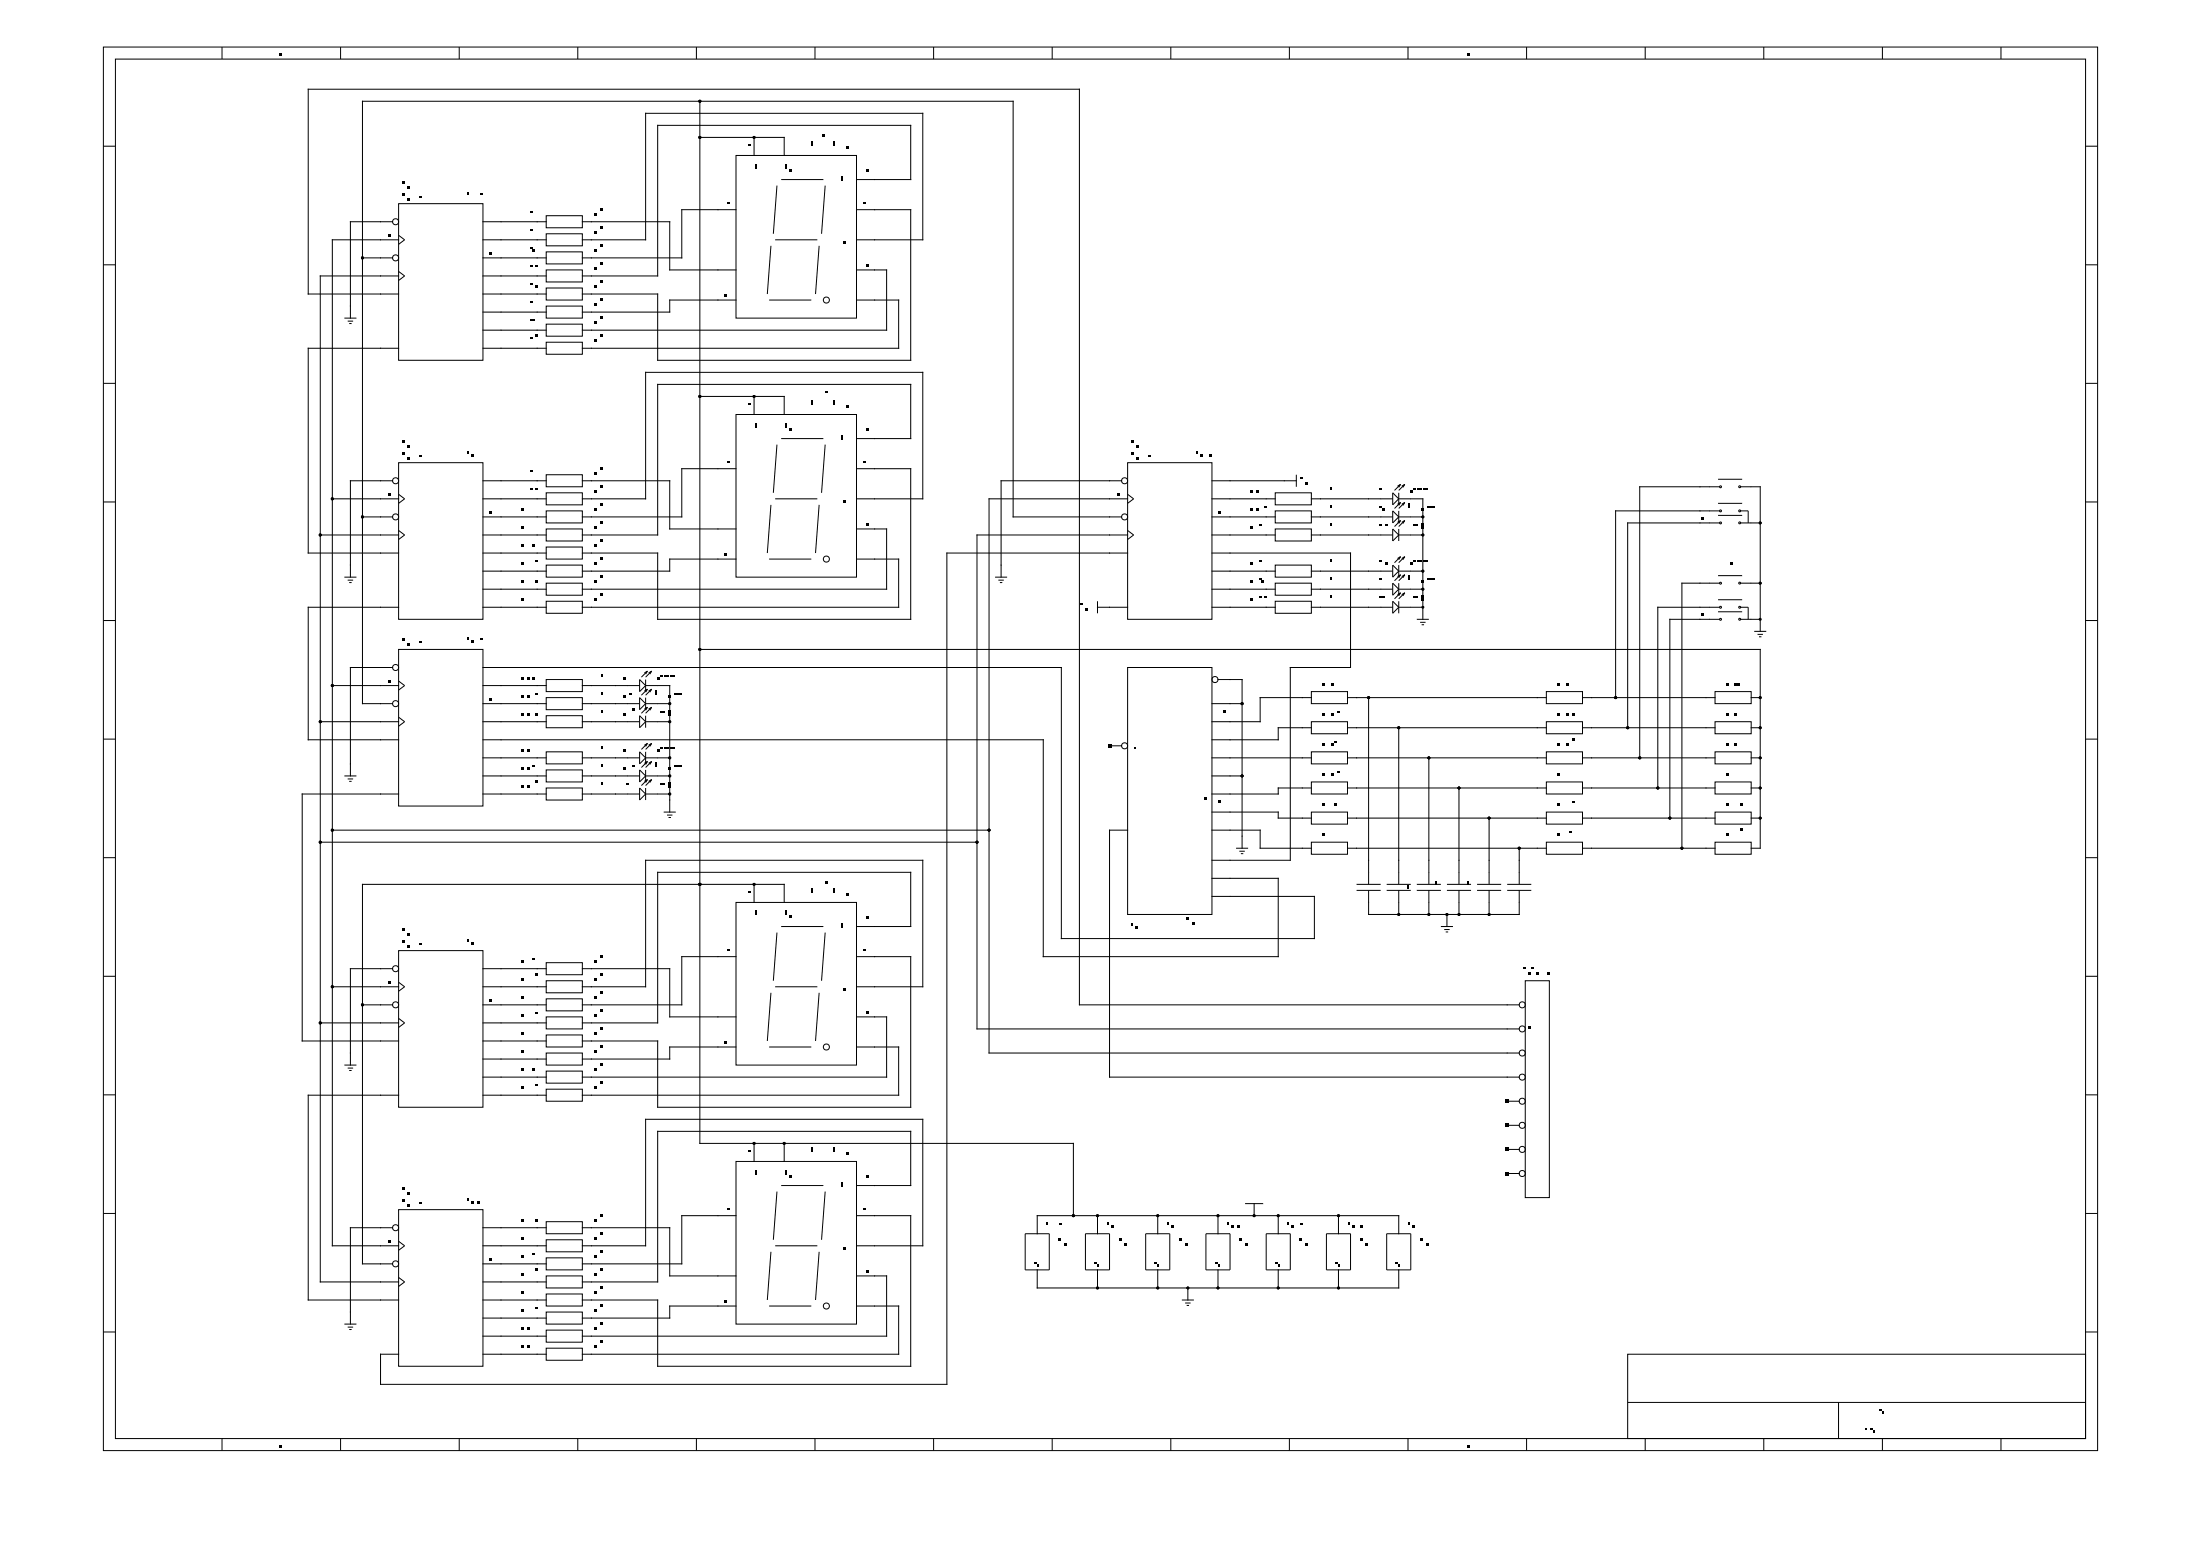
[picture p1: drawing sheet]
<svg xmlns="http://www.w3.org/2000/svg" width="297mm" height="210mm" viewBox="0 0 297 210" stroke-linecap="round" stroke-linejoin="round" font-family="sans-serif">
<g fill="none" stroke="#000" stroke-width=".13">
<path d="M13.9 6.3h269.1v189.5h-269.1zM14 19.7h1.6M15.6 8h265.8v186.2h-265.8zM30 6.3v1.7M46 6.3v1.7M62 6.3v1.7M78 6.3v1.7M94 6.3v1.7M94.4 18.5h11.4v2.5M94.4 13.7v140.6h50.4v9.8M101.8 18.5v2.5M110 6.3v1.7"/>
<path d="M126 6.3v1.7M142 6.3v1.7M158 6.3v1.7M174 6.3v1.7M190 6.3v1.7M206 6.3v1.7M222 6.3v1.7M238 6.3v1.7M254 6.3v1.7M270 6.3v1.7M281.4 19.7h1.6M14 35.7h1.6"/>
<path d="M48.9 34.8h4.1M53 29.9h-5.7v13M53.8 27.5h11.4v21.1h-11.4zM53.8 39.7h-12.2v-27.7h104.1v123.6h59.3M53.8 37.2h-10.6v135.8h10.6M53.8 32.4h-9v135.7h9M53.8 36.6l.8 .6-.8 .7M53.8 31.8l.8 .6-.8 .6M65.2 34.8h8.5M65.2 29.9h8.5M65.2 39.7h8.5M65.2 37.2h8.5"/>
<path d="M65.2 32.4h8.5M73.7 29.1h4.9v1.6h-4.9zM73.7 31.6h4.9v1.6h-4.9zM73.7 34h4.9v1.6h-4.9zM73.7 36.4h4.9v1.7h-4.9zM73.7 38.9h4.9v1.6h-4.9zM78.6 29.9h11.8v6.5h8.9M78.6 32.4h8.5v-17.1h37.4v17.1h-8.9M99.3 28.3h-7.3v6.5h-13.4M99.3 21h16.3v21.9h-16.3zM104 33.2l-.5 6.5M104.6 32.4h5.7"/>
<path d="M104.8 25l-.4 6.6M105.4 24.2h5.7M110.5 33.2l-.5 6.5M111.3 25l-.4 6.6M115.6 28.3h7.3v20.3h-34.2v-8.9h-10.1M115.6 24.2h7.3v-7.3h-34.2v20.3h-10.1M115.6 36.4h4v8.2h-41M281.4 35.7h1.6M14 51.7h1.6M46.5 42.9h1.6M46.9 43.3h.7M47.1 43.7h.3"/>
<path d="M53.8 47h-12.2v27.6h12.2M65.2 42.1h8.5M65.2 44.6h8.5M65.2 47h8.5M73.7 41.3h4.9v1.6h-4.9zM73.7 43.7h4.9v1.7h-4.9zM73.7 46.2h4.9v1.6h-4.9zM94.4 53.5h11.4v2.4M99.3 40.5h-8.9v1.6h-11.8M99.3 55.9h16.3v22h-16.3zM101.8 53.5v2.4M103.8 40.5h5.7"/>
<path d="M105.4 59.2h5.7M115.6 40.5h5.7v6.5h-42.7M115.6 59.2h7.3v-7.3h-34.2v20.3h-10.1M281.4 51.7h1.6M14 67.7h1.6M43.2 72.2h10.6M44.8 67.3h9M46.5 77.9h1.6M46.9 78.3h.7M47.1 78.6h.3M48.9 69.8h4.1M53 64.9h-5.7v13"/>
<path d="M53.8 62.4h11.4v21.2h-11.4zM53.8 71.6l.8 .6-.8 .6M53.8 66.7l.8 .6-.8 .6M65.2 69.8h8.5M65.2 64.9h8.5M65.2 74.6h8.5M65.2 72.2h8.5M65.2 67.3h8.5M65.2 77.1h8.5M65.2 79.5h8.5M73.7 64.1h4.9v1.6h-4.9zM73.7 66.5h4.9v1.6h-4.9z"/>
<path d="M73.7 69h4.9v1.6h-4.9zM73.7 71.4h4.9v1.6h-4.9zM73.7 73.8h4.9v1.7h-4.9zM73.7 76.3h4.9v1.6h-4.9zM73.7 78.7h4.9v1.6h-4.9zM78.6 64.9h11.8v6.5h8.9M78.6 67.3h8.5v-17h37.4v17h-8.9M99.3 63.3h-7.3v6.5h-13.4M99.3 75.5h-8.9v1.6h-11.8M103.8 75.5h5.7M104 68.1l-.5 6.5M104.6 67.3h5.7"/>
<path d="M104.8 60l-.4 6.5M110.5 68.1l-.5 6.5M111.3 60l-.4 6.5M115.6 63.3h7.3v20.3h-34.2v-9h-10.1M115.6 71.4h4v8.1h-41M115.6 75.5h5.7v6.5h-42.7M134.3 77.9h1.6M134.7 78.3h.8M134.9 78.6h.3M151.3 69.8h-14.6v-56.1h-87.8v81.3h4.1M151.3 64.9h-16.2v13M152.2 62.4h11.3v21.2h-11.3z"/>
<path d="M152.2 74.6h-24.4v112.2h-76.5v-4h2.5M152.2 72.2h-20.4v66.7h73.2M152.2 67.3h-18.7v74.8h71.5M152.2 71.6l.8 .6-.8 .6M152.2 66.7l.8 .6-.8 .6M163.5 69.8h8.6M163.5 64.9h11.4M163.5 74.6h18.7v15.5h-8.1v26h-10.6M163.5 72.2h8.6M163.5 67.3h8.6M163.5 77.1h8.6M163.5 79.5h8.6"/>
<path d="M172.1 66.5h4.9v1.6h-4.9zM172.1 69h4.9v1.6h-4.9zM172.1 71.4h4.9v1.6h-4.9zM172.1 76.3h4.9v1.6h-4.9zM172.1 78.7h4.9v1.6h-4.9zM174.9 64.1v1.6M177 69.8h10.9M177 72.2h10.9M177 67.3h10.9M177 77.1h10.9M177 79.5h10.9M187.9 66.5l.8 .8-.8 .8z"/>
<path d="M187.9 69l.8 .8-.8 .8zM187.9 71.4l.8 .8-.8 .8zM187.9 76.3l.8 .8-.8 .8zM187.9 78.7l.8 .8-.8 .8zM188.7 69.8h3.3M188.7 72.2h3.3M188.7 67.3h3.3v16.3M188.7 77.1h3.3M188.7 79.5h3.3M188.7 66.5v1.6M188.7 69v1.6M188.7 71.4v1.6"/>
<path d="M188.7 76.3v1.6M188.7 78.7v1.6M189 65.4l-.8 .8M189 65.4l-.4 .2M189 65.4l-.3 .4M189 67.8l-.8 .8M189 67.8l-.4 .3M189 67.8l-.3 .4M189 70.3l-.8 .8M189 70.3l-.4 .2M189 70.3l-.3 .4M189 75.1l-.8 .8"/>
<path d="M189 75.1l-.4 .3M189 75.1l-.3 .4M189 77.6l-.8 .8M189 77.6l-.4 .2M189 77.6l-.3 .4M189.6 65.4l-.9 .8M189.6 65.4l-.5 .2M189.6 65.4l-.3 .4M189.6 67.8l-.9 .8M189.6 67.8l-.5 .3M189.6 67.8l-.3 .4M189.6 70.3l-.9 .8"/>
<path d="M189.6 70.3l-.5 .2M189.6 70.3l-.3 .4M189.6 75.1l-.9 .8M189.6 75.1l-.5 .3M189.6 75.1l-.3 .4M189.6 77.6l-.9 .8M189.6 77.6l-.5 .2M189.6 77.6l-.3 .4M231.8 77.7h3.3M231.8 69.6h3.3M231.8 67.9h3.3M231.8 64.7h3.3"/>
<path d="M232 78.7h-5v35.8M232 70.6h-12.4v27.6M232 69h-14v25.2M232 65.7h-10.7v36.6M232.1 78.6l.2 .1-.1 .1-.2-.1zM232.1 70.5l.2 .1-.1 .1-.2-.1zM232.1 68.8l.2 .2-.1 .1-.2-.1zM232.1 65.6l.2 .1-.1 .1-.2-.1zM234.7 78.6l.2 .1-.1 .1-.2-.1zM234.7 68.8l.2 .2-.1 .1-.2-.1zM234.7 70.5l.2 .1-.1 .1-.2-.1zM234.7 65.6l.2 .1-.1 .1-.2-.1z"/>
<path d="M234.9 65.7h2.6v19.5M234.9 78.7h2.6M234.9 69h1v1.6M234.9 70.6h2.6M281.4 67.7h1.6M14 99.8h1.6M14 83.7h1.6M43.2 97.4h10.6M44.8 92.5h9M53 90.1h-5.7v14.6M53.8 87.6h11.4v21.2h-11.4zM53.8 82h-12.2v17.8h12.2"/>
<path d="M53.8 96.8l.8 .6-.8 .6M53.8 91.9l.8 .6-.8 .6M65.2 82h8.5M65.2 99.8h75.6v29.3h31.7v-10.6h-9M65.2 90.1h78v36.6h34.2v-5.7h-13.9M65.2 92.5h8.5M65.2 97.4h8.5M65.2 95h8.5M73.7 81.1h4.9v1.7h-4.9zM73.7 96.6h4.9v1.6h-4.9zM73.7 94.2h4.9v1.6h-4.9zM73.7 91.7h4.9v1.6h-4.9z"/>
<path d="M78.6 92.5h7.7M78.6 97.4h7.7M78.6 95h7.7M86.3 96.6l.8 .8-.8 .8zM86.3 91.7l.8 .8-.8 .8zM86.3 94.2l.8 .8-.8 .8zM87.1 92.5h3.3v17.1M87.1 91.7v1.6M87.1 94.2v1.6M87.1 96.6v1.6M87.1 97.4h3.3M87.1 95h3.3"/>
<path d="M87.4 95.5l-.8 .8M87.4 95.5l-.4 .2M87.4 95.5l-.3 .4M87.4 93l-.8 .8M87.4 93l-.4 .3M87.4 93l-.3 .4M87.4 90.6l-.8 .8M87.4 90.6l-.4 .2M87.4 90.6l-.3 .4M87.9 95.5l-.8 .8M87.9 95.5l-.4 .2M87.9 95.5l-.2 .4"/>
<path d="M87.9 93l-.8 .8M87.9 93l-.4 .3M87.9 93l-.2 .4M87.9 90.6l-.8 .8M87.9 90.6l-.4 .2M87.9 90.6l-.2 .4M94.4 87.6h143.1v26.9h-1.2M148.1 82h4.1M148.1 81.1v1.7M152.2 90.1h11.3v33.3h-11.3zM163.5 82h8.6M163.5 95h4.1"/>
<path d="M164.4 91.7h3.2v22.8M172.1 81.1h4.9v1.7h-4.9zM177 97.4h4.8v1.6h-4.8zM177 93.3h4.8v1.7h-4.8zM177 82h10.9M177 98.2h-4.5v1.6h-9M177 94.2h-7v3.2h-6.5M181.8 98.2h26.9M181.8 94.2h26.9M184.7 94.2v25.2M187.9 81.1l.8 .9-.8 .8zM188.7 82h3.3"/>
<path d="M188.7 81.1v1.7M188.7 98.2v21.2M189 80l-.8 .8M189 80l-.4 .2M189 80l-.3 .4M189.6 80l-.9 .8M189.6 80l-.5 .2M189.6 80l-.3 .4M191.2 83.6h1.6M191.6 84h.8M191.8 84.3h.4M208.7 93.3h4.8v1.7h-4.8z"/>
<path d="M208.7 97.4h4.8v1.6h-4.8zM213.5 98.2h17.9M213.5 94.2h17.9M231.4 93.3h4.9v1.7h-4.9zM231.4 97.4h4.9v1.6h-4.9zM231.8 82.6h3.3M231.8 80.9h3.3M232 82h-8.3v24.3M232 83.6h-6.7v26.8M232.1 83.5l.2 .1-.1 .1-.2-.1zM232.1 81.8l.2 .2-.1 .1-.2-.1zM234.7 81.8l.2 .2-.1 .1-.2-.1z"/>
<path d="M234.7 83.5l.2 .1-.1 .1-.2-.1zM234.9 82h1v1.6M234.9 83.6h2.6M236.3 98.2h1.2M236.3 94.2h1.2M236.7 85.2h1.6M237.2 85.6h.7M237.4 85.9h.3M281.4 99.8h1.6M281.4 83.7h1.6M14 115.8h1.6M43.2 113.7h88.6"/>
<path d="M44.8 112h88.7M46.5 104.7h1.6M46.9 105.1h.7M47.1 105.5h.3M53.8 107.2h-13v33.3h13M65.2 107.2h8.5M65.2 104.7h8.5M65.2 102.3h8.5M73.7 106.3h4.9v1.7h-4.9zM73.7 103.9h4.9v1.6h-4.9zM73.7 101.5h4.9v1.6h-4.9zM78.6 107.2h7.7"/>
<path d="M78.6 104.7h7.7M78.6 102.3h7.7M86.3 101.5l.8 .8-.8 .8zM86.3 103.9l.8 .8-.8 .8zM86.3 106.3l.8 .9-.8 .8zM87.1 101.5v1.6M87.1 103.9v1.6M87.1 106.3v1.7M87.1 107.2h3.3M87.1 104.7h3.3M87.1 102.3h3.3M87.4 105.2l-.8 .8"/>
<path d="M87.4 105.2l-.4 .3M87.4 105.2l-.3 .4M87.4 102.8l-.8 .8M87.4 102.8l-.4 .2M87.4 102.8l-.3 .4M87.4 100.3l-.8 .8M87.4 100.3l-.4 .3M87.4 100.3l-.3 .4M87.9 105.2l-.8 .8M87.9 105.2l-.4 .3M87.9 105.2l-.2 .4M87.9 102.8l-.8 .8"/>
<path d="M87.9 102.8l-.4 .2M87.9 102.8l-.2 .4M87.9 100.3l-.8 .8M87.9 100.3l-.4 .3M87.9 100.3l-.2 .4M89.6 109.6h1.6M90 110h.7M90.2 110.3h.3M101.8 119.4v2.4M149.7 100.7h1.6M152.2 112h-2.5v33.4h55.3M163.5 109.6h9v.8h4.5"/>
<path d="M163.5 112h6.5v2.5h7M163.5 104.7h4.1M163.5 102.3h13.5M166.8 114.5h1.6M167.2 114.9h.8M167.4 115.2h.4M177 101.5h4.8v1.6h-4.8zM177 105.5h4.8v1.7h-4.8zM177 109.6h4.8v1.6h-4.8zM177 113.7h4.8v1.6h-4.8zM177 106.3h-4.5v.9h-9M181.8 102.3h26.9"/>
<path d="M181.8 106.3h26.9M181.8 110.4h26.9M181.8 114.5h26.9M183.1 119.4h3.2M187.1 119.4h3.3M191.2 119.4h3.2M192.8 102.3v17.1M195.2 119.4h3.3M196.9 106.3v13.1M199.3 119.4h3.3M200.9 110.4v9M203.4 119.4h3.2"/>
<path d="M205 114.5v4.9M208.7 101.5h4.8v1.6h-4.8zM208.7 105.5h4.8v1.7h-4.8zM208.7 109.6h4.8v1.6h-4.8zM208.7 113.7h4.8v1.6h-4.8zM213.5 102.3h17.9M213.5 106.3h17.9M213.5 110.4h17.9M213.5 114.5h17.9M231.4 101.5h4.9v1.6h-4.9zM231.4 105.5h4.9v1.7h-4.9zM231.4 109.6h4.9v1.6h-4.9z"/>
<path d="M231.4 113.7h4.9v1.6h-4.9zM236.3 102.3h1.2M236.3 106.3h1.2M236.3 110.4h1.2M281.4 115.8h1.6M14 131.8h1.6M43.2 138.1h10.6M44.8 133.2h9M48.9 135.6h4.1M53 130.7h-5.7v13M53.8 128.3h11.4v21.1h-11.4zM53.8 137.4l.8 .7-.8 .6"/>
<path d="M53.8 132.6l.8 .6-.8 .6M65.2 135.6h8.5M65.2 130.7h8.5M65.2 138.1h8.5M65.2 133.2h8.5M73.7 129.9h4.9v1.7h-4.9zM73.7 132.4h4.9v1.6h-4.9zM73.7 134.8h4.9v1.6h-4.9zM73.7 137.2h4.9v1.7h-4.9zM73.7 139.7h4.9v1.6h-4.9zM78.6 130.7h11.8v6.5h8.9M78.6 133.2h8.5v-17.1h37.4v17.1h-8.9"/>
<path d="M99.3 129.1h-7.3v6.5h-13.4M99.3 121.8h16.3v21.9h-16.3zM104 134l-.5 6.5M104.6 133.2h5.7M104.8 125.9l-.4 6.5M105.4 125h5.7M105.8 121.8v-2.4h-56.9v51.2h4.1M110.5 134l-.5 6.5M111.3 125.9l-.4 6.5M115.6 137.2h4v8.2h-41M115.6 125h7.3v-7.3h-34.2v20.4h-10.1M115.6 129.1h7.3v20.3h-34.2v-8.9h-10.1"/>
<path d="M183.1 120.2h3.2M184.7 120.2v3.2h20.3v-3.2M187.1 120.2h3.3M188.7 120.2v3.2M191.2 120.2h3.2M192.8 120.2v3.2M194.4 125h1.7M194.9 125.5h.7M195.1 125.8h.3M195.2 120.2h3.3M195.2 123.4v1.6M196.9 120.2v3.2"/>
<path d="M199.3 120.2h3.3M200.9 120.2v3.2M203.4 120.2h3.2M205.8 132.4h3.3v29.2h-3.3zM281.4 131.8h1.6M14 147.8h1.6M46.5 143.7h1.6M46.9 144.2h.7M47.1 144.5h.3M53.8 147.8h-12.2v27.7h12.2M65.2 140.5h8.5M65.2 142.9h8.5"/>
<path d="M65.2 145.4h8.5M65.2 147.8h8.5M73.7 142.1h4.9v1.6h-4.9zM73.7 144.6h4.9v1.6h-4.9zM73.7 147h4.9v1.6h-4.9zM99.3 141.3h-8.9v1.6h-11.8M99.3 156.8h16.3v21.9h-16.3zM101.8 154.3v2.5M103.8 141.3h5.7M105.8 154.3v2.5M115.6 141.3h5.7v6.5h-42.7M203.4 148.6h1.6"/>
<path d="M203.4 151.9h1.6M203.4 155.1h1.6M203.4 158.4h1.6M281.4 147.8h1.6M14 179.8h1.6M14 163.8h1.6M46.5 178.7h1.6M46.9 179.1h.7M47.1 179.4h.3M53 165.7h-5.7v13M53.8 163.3h11.4v21.1h-11.4zM53.8 172.4l.8 .6-.8 .6"/>
<path d="M53.8 167.5l.8 .6-.8 .6M65.2 170.6h8.5M65.2 165.7h8.5M65.2 175.5h8.5M65.2 173h8.5M65.2 168.1h8.5M65.2 177.9h8.5M73.7 164.9h4.9v1.6h-4.9zM73.7 167.3h4.9v1.6h-4.9zM73.7 169.8h4.9v1.6h-4.9zM73.7 172.2h4.9v1.6h-4.9zM73.7 174.6h4.9v1.7h-4.9z"/>
<path d="M73.7 177.1h4.9v1.6h-4.9zM73.7 179.5h4.9v1.6h-4.9zM78.6 165.7h11.8v6.5h8.9M78.6 168.1h8.5v-17h37.4v17h-8.9M99.3 176.3h-8.9v1.6h-11.8M99.3 164.1h-7.3v6.5h-13.4M103.8 176.3h5.7M104 168.9l-.5 6.6M104.6 168.1h5.7M104.8 160.8l-.4 6.5M105.4 160h5.7M110.5 168.9l-.5 6.6"/>
<path d="M111.3 160.8l-.4 6.5M115.6 172.2h4v8.1h-41M115.6 176.3h5.7v6.5h-42.7M115.6 160h7.3v-7.3h-34.2v20.3h-10.1M115.6 164.1h7.3v20.3h-34.2v-8.9h-10.1M138.3 166.5h3.3v4.9h-3.3zM140 166.5v-2.4h48.7v2.4M140 171.4v2.4h48.7v-2.4M146.5 166.5h3.2v4.9h-3.2zM148.1 164.1v2.4M148.1 171.4v2.4M154.6 166.5h3.2v4.9h-3.2z"/>
<path d="M156.2 164.1v2.4M156.2 171.4v2.4M159.5 175.5h1.6M159.9 175.9h.8M160.1 176.2h.4M160.3 173.8v1.7M162.7 166.5h3.3v4.9h-3.3zM164.4 164.1v2.4M164.4 171.4v2.4M168 162.4h2.5M169.2 162.4v1.7M170.9 166.5h3.2v4.9h-3.2z"/>
<path d="M172.5 164.1v2.4M172.5 171.4v2.4M179 166.5h3.2v4.9h-3.2zM180.6 164.1v2.4M180.6 171.4v2.4M187.1 166.5h3.3v4.9h-3.3zM281.4 179.8h1.6M281.4 163.8h1.6M30 194.2v1.6M46 194.2v1.6M62 194.2v1.6M65.2 180.3h8.5"/>
<path d="M65.2 182.8h8.5M73.7 182h4.9v1.6h-4.9zM78 194.2v1.6M94 194.2v1.6M110 194.2v1.6M126 194.2v1.6M142 194.2v1.6M158 194.2v1.6M174 194.2v1.6M190 194.2v1.6M206 194.2v1.6M219.6 182.8h61.8v11.4h-61.8z"/>
<path d="M219.6 189.3h61.8M222 194.2v1.6M238 194.2v1.6M248.1 189.3v4.9M254 194.2v1.6M270 194.2v1.6"/>
<circle cx="53.4" cy="34.8" r=".41"/>
<circle cx="53.4" cy="29.9" r=".41"/>
<circle cx="111.5" cy="40.5" r=".41"/>
<circle cx="53.4" cy="69.8" r=".41"/>
<circle cx="53.4" cy="64.9" r=".41"/>
<circle cx="111.5" cy="75.5" r=".41"/>
<circle cx="151.7" cy="69.8" r=".41"/>
<circle cx="151.7" cy="64.9" r=".41"/>
<circle cx="53.4" cy="95" r=".41"/>
<circle cx="53.4" cy="90.1" r=".41"/>
<circle cx="163.9" cy="91.7" r=".41"/>
<circle cx="151.7" cy="100.7" r=".41"/>
<circle cx="53.4" cy="135.6" r=".41"/>
<circle cx="53.4" cy="130.7" r=".41"/>
<circle cx="205.4" cy="135.6" r=".41"/>
<circle cx="205.4" cy="138.9" r=".41"/>
<circle cx="111.5" cy="141.3" r=".41"/>
<circle cx="205.4" cy="155.1" r=".41"/>
<circle cx="205.4" cy="151.9" r=".41"/>
<circle cx="205.4" cy="142.1" r=".41"/>
<circle cx="205.4" cy="158.4" r=".41"/>
<circle cx="205.4" cy="145.4" r=".41"/>
<circle cx="205.4" cy="148.6" r=".41"/>
<circle cx="53.4" cy="170.6" r=".41"/>
<circle cx="53.4" cy="165.7" r=".41"/>
<circle cx="111.5" cy="176.3" r=".41"/>
</g>
<g fill="#000">
<path d="M94.3 18.4h.2l.1 .1-.1 .2h-.2l-.1-.2zM94.3 13.5h.2l.1 .2-.1 .1h-.2l-.1-.1zM101.7 18.4h.2l.1 .1-.1 .2h-.2l-.1-.2zM48.8 34.6h.2l.1 .2-.1 .2h-.2l-.1-.2zM94.3 53.3h.2l.1 .2-.1 .2h-.2l-.1-.2zM101.7 53.3h.2l.1 .2-.1 .2h-.2l-.1-.2zM43.1 72h.2l.1 .2-.1 .2h-.2l-.1-.2zM44.7 67.1h.2l.1 .2-.1 .2h-.2l-.1-.2zM48.8 69.6h.2l.1 .2-.1 .1h-.2l-.1-.1zM191.9 69.6h.2l.1 .2-.1 .1h-.2l-.1-.1zM191.9 72h.2l.1 .2-.1 .2h-.2l-.1-.2zM191.9 76.9h.2l.1 .2-.1 .2h-.2l-.1-.2z"/>
<path d="M191.9 79.3h.2l.1 .2-.1 .2h-.2l-.1-.2zM237.4 78.5h.2l.1 .2-.1 .2h-.2l-.1-.2zM237.4 70.4h.2l.1 .2-.1 .2h-.2l-.1-.2zM43.1 97.2h.2l.1 .2-.1 .2h-.2l-.1-.2zM44.7 92.3h.2l.1 .2-.1 .2h-.2l-.1-.2zM90.3 97.2h.2l.1 .2-.1 .2h-.2l-.1-.2zM90.3 94.8h.2l.1 .2-.1 .1h-.2l-.1-.1zM94.3 87.5h.2l.1 .1-.1 .2h-.2l-.1-.2zM167.5 94.8h.2l.1 .2-.1 .1h-.2l-.1-.1zM184.6 94h.2l.1 .2-.1 .1h-.2l-.1-.1zM188.6 98h.2l.1 .2-.1 .2h-.2l-.1-.2zM191.9 81.8h.2l.1 .2-.1 .1h-.2l-.1-.1z"/>
<path d="M217.9 94h.2l.1 .2-.1 .1h-.2l-.1-.1zM219.5 98h.2l.1 .2-.1 .2h-.2l-.1-.2zM237.4 94h.2l.1 .2-.1 .1h-.2l-.1-.1zM237.4 98h.2l.1 .2-.1 .2h-.2l-.1-.2zM237.4 83.4h.2l.1 .2-.1 .2h-.2l-.1-.2zM43.1 113.5h.2l.1 .2-.1 .1h-.2l-.1-.1zM44.7 111.9h.2l.1 .1-.1 .2h-.2l-.1-.2zM90.3 107h.2l.1 .2-.1 .1h-.2l-.1-.1zM90.3 104.5h.2l.1 .2-.1 .2h-.2l-.1-.2zM90.3 102.1h.2l.1 .2-.1 .2h-.2l-.1-.2zM94.3 119.2h.2l.1 .2-.1 .1h-.2l-.1-.1zM101.7 119.2h.2l.1 .2-.1 .1h-.2l-.1-.1z"/>
<path d="M131.7 113.5h.2l.1 .2-.1 .1h-.2l-.1-.1zM133.4 111.9h.2l.1 .1-.1 .2h-.2l-.1-.2zM149.5 100.4h.5v.5h-.5zM167.5 104.5h.2l.1 .2-.1 .2h-.2l-.1-.2zM192.7 102.1h.2l.1 .2-.1 .2h-.2l-.1-.2zM196.8 106.2h.2l.1 .1-.1 .2h-.2l-.1-.2zM200.8 110.2h.2l.1 .2-.1 .2h-.2l-.1-.2zM204.9 114.3h.2l.1 .2-.1 .2h-.2l-.1-.2zM221.2 102.1h.2l.1 .2-.1 .2h-.2l-.1-.2zM223.6 106.2h.2l.1 .1-.1 .2h-.2l-.1-.2zM225.2 110.2h.2l.1 .2-.1 .2h-.2l-.1-.2zM226.9 114.3h.2l.1 .2-.1 .2h-.2l-.1-.2z"/>
<path d="M237.4 102.1h.2l.1 .2-.1 .2h-.2l-.1-.2zM237.4 106.2h.2l.1 .1-.1 .2h-.2l-.1-.2zM237.4 110.2h.2l.1 .2-.1 .2h-.2l-.1-.2zM43.1 137.9h.2l.1 .2-.1 .1h-.2l-.1-.1zM44.7 133h.2l.1 .2-.1 .2h-.2l-.1-.2zM48.8 135.4h.2l.1 .2-.1 .2h-.2l-.1-.2zM188.6 123.2h.2l.1 .2-.1 .2h-.2l-.1-.2zM192.7 123.2h.2l.1 .2-.1 .2h-.2l-.1-.2zM195.1 123.2h.2l.1 .2-.1 .2h-.2l-.1-.2zM196.8 123.2h.2l.1 .2-.1 .2h-.2l-.1-.2zM200.8 123.2h.2l.1 .2-.1 .2h-.2l-.1-.2zM101.7 154.1h.2l.1 .2-.1 .2h-.2l-.1-.2z"/>
<path d="M105.7 154.1h.2l.1 .2-.1 .2h-.2l-.1-.2zM203.1 148.4h.5v.5h-.5zM203.1 151.6h.5v.5h-.5zM203.1 154.9h.5v.5h-.5zM203.1 158.1h.5v.5h-.5zM144.7 163.9h.2l.1 .2-.1 .2h-.2l-.1-.2zM148 173.6h.2l.1 .2-.1 .2h-.2l-.1-.2zM148 163.9h.2l.1 .2-.1 .2h-.2l-.1-.2zM156.1 173.6h.2l.1 .2-.1 .2h-.2l-.1-.2zM156.1 163.9h.2l.1 .2-.1 .2h-.2l-.1-.2zM160.2 173.6h.2l.1 .2-.1 .2h-.2l-.1-.2zM164.3 173.6h.2l.1 .2-.1 .2h-.2l-.1-.2z"/>
<path d="M164.3 163.9h.2l.1 .2-.1 .2h-.2l-.1-.2zM169.1 163.9h.2l.1 .2-.1 .2h-.2l-.1-.2zM172.4 173.6h.2l.1 .2-.1 .2h-.2l-.1-.2zM172.4 163.9h.2l.1 .2-.1 .2h-.2l-.1-.2zM180.5 173.6h.2l.1 .2-.1 .2h-.2l-.1-.2zM180.5 163.9h.2l.1 .2-.1 .2h-.2l-.1-.2z"/>
</g>
<g font-size="1.5">
<text x="100.4" y="23.1">CA1</text>
<text x="100.5" y="20.2">3</text>
<text x="104.4" y="23.1">CA2</text>
<text x="109.1" y="20.2">ACSA04</text>
<text x="109.1" y="18.5">U12</text>
<text x="116.4" y="23.8">7</text>
<text x="53.8" y="27.1">74595</text>
<text x="53.8" y="25.5">74??</text>
<text x="62.7" y="26.7">X19</text>
<text x="69.2" y="29.1">R190</text>
<text x="79.8" y="29.1">475</text>
<text x="97.7" y="27.9">9</text>
<text x="113.1" y="24.8">A</text>
<text x="116.4" y="27.9">6</text>
<text x="69.2" y="31.6">R191</text>
<text x="69.2" y="34">R192</text>
<text x="79.8" y="31.6">475</text>
<text x="79.8" y="34">475</text>
<text x="113.1" y="32.9">G</text>
<text x="69.2" y="36.4">R193</text>
<text x="69.2" y="38.9">R194</text>
<text x="69.2" y="41.3">R195</text>
<text x="79.8" y="36.4">475</text>
<text x="79.8" y="38.9">475</text>
<text x="79.8" y="41.3">475</text>
<text x="97.7" y="40.1">2</text>
<text x="116.4" y="36">4</text>
<text x="69.2" y="43.7">R196</text>
<text x="69.2" y="46.2">R197</text>
<text x="79.8" y="43.7">475</text>
<text x="79.8" y="46.2">475</text>
<text x="109.1" y="53.5">U13</text>
<text x="100.4" y="58.1">CA1</text>
<text x="100.5" y="55.1">3</text>
<text x="104.4" y="58.1">CA2</text>
<text x="109.1" y="55.1">ACSA04</text>
<text x="113.1" y="59.7">A</text>
<text x="116.4" y="58.8">7</text>
<text x="53.8" y="62">74595</text>
<text x="53.8" y="60.5">74??</text>
<text x="62.7" y="61.6">X20</text>
<text x="69.2" y="64.1">R198</text>
<text x="79.8" y="64.1">475</text>
<text x="97.7" y="62.9">9</text>
<text x="116.4" y="62.9">6</text>
<text x="152.2" y="62">74595</text>
<text x="152.2" y="60.5">74??</text>
<text x="161" y="61.6">X24</text>
<text x="175.3" y="65.4">NC</text>
<text x="69.2" y="66.5">R199</text>
<text x="69.2" y="69">R200</text>
<text x="69.2" y="71.4">R201</text>
<text x="79.8" y="66.5">475</text>
<text x="79.8" y="69">475</text>
<text x="79.8" y="71.4">475</text>
<text x="113.1" y="67.9">G</text>
<text x="116.4" y="71">4</text>
<text x="167.6" y="66.5">R228</text>
<text x="167.6" y="69">R229</text>
<text x="167.6" y="71.4">R230</text>
<text x="178.2" y="66.5">1K</text>
<text x="178.2" y="69">1K</text>
<text x="178.2" y="71.4">1K</text>
<text x="184.7" y="66.5">D31</text>
<text x="184.7" y="69">D32</text>
<text x="184.7" y="71.4">D33</text>
<text x="189.6" y="66.5">Green</text>
<text x="189.6" y="69">Amber</text>
<text x="189.6" y="71.4">Red</text>
<text x="69.2" y="73.8">R202</text>
<text x="69.2" y="76.3">R203</text>
<text x="79.8" y="73.8">475</text>
<text x="79.8" y="76.3">475</text>
<text x="97.7" y="75">2</text>
<text x="167.6" y="76.3">R231</text>
<text x="178.2" y="76.3">1K</text>
<text x="184.7" y="76.3">D34</text>
<text x="189.6" y="76.3">Green</text>
<text x="232.5" y="76.3">S2</text>
<text x="69.2" y="78.7">R204</text>
<text x="69.2" y="81.1">R205</text>
<text x="79.8" y="78.7">475</text>
<text x="79.8" y="81.1">475</text>
<text x="145.6" y="82.5">NC</text>
<text x="167.6" y="78.7">R232</text>
<text x="167.6" y="81.1">R233</text>
<text x="178.2" y="78.7">1K</text>
<text x="178.2" y="81.1">1K</text>
<text x="184.7" y="78.7">D35</text>
<text x="184.7" y="81.1">D36</text>
<text x="189.6" y="78.7">Amber</text>
<text x="189.6" y="81.1">Red</text>
<text x="53.8" y="87.2">74595</text>
<text x="62.7" y="86.8">X23</text>
<text x="69.2" y="94.2">R223</text>
<text x="69.2" y="91.7">R222</text>
<text x="79.8" y="94.2">1K</text>
<text x="79.8" y="91.7">1K</text>
<text x="83.1" y="94.2">D26</text>
<text x="83.1" y="91.7">D25</text>
<text x="87.9" y="94.2">Amber</text>
<text x="87.9" y="91.7">Green</text>
<text x="177.4" y="92.5">R240</text>
<text x="209.1" y="92.5">R241</text>
<text x="231.8" y="92.5">R242</text>
<text x="69.2" y="96.6">R224</text>
<text x="69.2" y="101.5">R225</text>
<text x="79.8" y="96.6">1K</text>
<text x="79.8" y="101.5">1K</text>
<text x="83.1" y="96.6">D27</text>
<text x="83.1" y="101.5">D28</text>
<text x="87.9" y="96.6">Red</text>
<text x="87.9" y="101.5">Green</text>
<text x="177.4" y="100.7">R246</text>
<text x="177.4" y="96.6">R243</text>
<text x="209.1" y="96.6">R244</text>
<text x="209.1" y="100.7">R247</text>
<text x="231.8" y="96.6">R245</text>
<text x="231.8" y="100.7">R248</text>
<text x="69.2" y="106.3">R227</text>
<text x="69.2" y="103.9">R226</text>
<text x="79.8" y="106.3">1K</text>
<text x="79.8" y="103.9">1K</text>
<text x="83.1" y="106.3">D30</text>
<text x="83.1" y="103.9">D29</text>
<text x="87.9" y="106.3">Red</text>
<text x="87.9" y="103.9">Amber</text>
<text x="177.4" y="104.7">R249</text>
<text x="209.1" y="104.7">R250</text>
<text x="231.8" y="104.7">R251</text>
<text x="177.4" y="108.8">R252</text>
<text x="177.4" y="112.9">R255</text>
<text x="209.1" y="108.8">R253</text>
<text x="209.1" y="112.9">R256</text>
<text x="231.8" y="108.8">R254</text>
<text x="231.8" y="112.9">R257</text>
<text x="109.1" y="119.4">U14</text>
<text x="100.4" y="124">CA1</text>
<text x="100.5" y="121">3</text>
<text x="104.4" y="124">CA2</text>
<text x="109.1" y="121">ACSA04</text>
<text x="113.1" y="125.6">A</text>
<text x="116.4" y="124.6">7</text>
<text x="152.2" y="125.3">X25</text>
<text x="159.7" y="124.9">74151</text>
<text x="186.3" y="121.8" transform="rotate(-90 186.3 121.8)">C81</text>
<text x="190.4" y="121.8" transform="rotate(-90 190.4 121.8)">C82</text>
<text x="194.4" y="121.8" transform="rotate(-90 194.4 121.8)">C83</text>
<text x="198.5" y="121.8" transform="rotate(-90 198.5 121.8)">C84</text>
<text x="202.6" y="121.8" transform="rotate(-90 202.6 121.8)">C85</text>
<text x="53.8" y="127.9">74595</text>
<text x="53.8" y="126.3">74??</text>
<text x="62.7" y="127.5">X21</text>
<text x="69.2" y="129.9">R206</text>
<text x="79.8" y="129.9">475</text>
<text x="97.7" y="128.7">9</text>
<text x="116.4" y="128.7">6</text>
<text x="203.3" y="131.6">CONN14</text>
<text x="69.2" y="132.4">R207</text>
<text x="69.2" y="134.8">R208</text>
<text x="69.2" y="137.2">R209</text>
<text x="79.8" y="132.4">475</text>
<text x="79.8" y="134.8">475</text>
<text x="79.8" y="137.2">475</text>
<text x="113.1" y="133.7">G</text>
<text x="116.4" y="136.8">4</text>
<text x="69.2" y="139.7">R210</text>
<text x="69.2" y="142.1">R211</text>
<text x="79.8" y="139.7">475</text>
<text x="79.8" y="142.1">475</text>
<text x="97.7" y="140.9">2</text>
<text x="69.2" y="144.6">R212</text>
<text x="69.2" y="147">R213</text>
<text x="79.8" y="144.6">475</text>
<text x="79.8" y="147">475</text>
<text x="100.5" y="155.9">3</text>
<text x="109.1" y="155.9">ACSA04</text>
<text x="109.1" y="154.3">U15</text>
<text x="53.8" y="161.3">74??</text>
<text x="100.4" y="158.9">CA1</text>
<text x="104.4" y="158.9">CA2</text>
<text x="113.1" y="160.5">A</text>
<text x="116.4" y="159.6">7</text>
<text x="53.8" y="162.8">74595</text>
<text x="62.7" y="162.4">X22</text>
<text x="69.2" y="164.9">R214</text>
<text x="69.2" y="167.3">R215</text>
<text x="79.8" y="164.9">475</text>
<text x="79.8" y="167.3">475</text>
<text x="97.7" y="163.7">9</text>
<text x="116.4" y="163.7">6</text>
<text x="140.8" y="165.7">X19</text>
<text x="148.9" y="165.7">X20</text>
<text x="157" y="165.7">X21</text>
<text x="165.2" y="165.7">X22</text>
<text x="173.3" y="165.7">X23</text>
<text x="181.4" y="165.7">X24</text>
<text x="189.6" y="165.7">X25</text>
<text x="69.2" y="169.8">R216</text>
<text x="69.2" y="172.2">R217</text>
<text x="79.8" y="169.8">475</text>
<text x="79.8" y="172.2">475</text>
<text x="113.1" y="168.7">G</text>
<text x="116.4" y="171.8">4</text>
<text x="142.4" y="168.1">74??</text>
<text x="150.5" y="168.1">74??</text>
<text x="158.7" y="168.1">74??</text>
<text x="166.8" y="168.1">74??</text>
<text x="174.9" y="168.1">74??</text>
<text x="183.1" y="168.1">74??</text>
<text x="191.2" y="168.1">74??</text>
<text x="69.2" y="174.6">R218</text>
<text x="69.2" y="177.1">R219</text>
<text x="69.2" y="179.5">R220</text>
<text x="79.8" y="174.6">475</text>
<text x="79.8" y="177.1">475</text>
<text x="79.8" y="179.5">475</text>
<text x="97.7" y="175.9">2</text>
<text x="69.2" y="182">R221</text>
<text x="79.8" y="182">475</text>
</g>
<g font-size="1.2">
<text x="37.6" y="7.6">2</text>
<text x="197.4" y="7.6">12</text>
<text x="51.7" y="29.5">13</text>
<text x="51.7" y="32">12</text>
<text x="51.7" y="34.4">10</text>
<text x="54.6" y="32.4">RCLK</text>
<text x="66" y="34.4">2</text>
<text x="54.6" y="37.2">SRCLK</text>
<text x="51.7" y="64.5">13</text>
<text x="150.1" y="64.5">13</text>
<text x="51.7" y="66.9">12</text>
<text x="51.7" y="69.4">10</text>
<text x="54.6" y="67.3">RCLK</text>
<text x="66" y="69.4">2</text>
<text x="150.1" y="66.9">12</text>
<text x="150.1" y="69.4">10</text>
<text x="153" y="67.3">RCLK</text>
<text x="164.4" y="69.4">2</text>
<text x="229.6" y="70.2">2</text>
<text x="54.6" y="72.2">SRCLK</text>
<text x="153" y="72.2">SRCLK</text>
<text x="229.6" y="83.2">2</text>
<text x="51.7" y="89.7">13</text>
<text x="51.7" y="92.1">12</text>
<text x="51.7" y="94.6">10</text>
<text x="54.6" y="92.5">RCLK</text>
<text x="66" y="94.6">2</text>
<text x="164.4" y="92.9">7</text>
<text x="54.6" y="97.4">SRCLK</text>
<text x="150.7" y="101.9">6</text>
<text x="152.6" y="101.5">W</text>
<text x="164.4" y="96.2">12</text>
<text x="162.5" y="108">2</text>
<text x="164.4" y="108.4">2</text>
<text x="51.7" y="130.3">13</text>
<text x="51.7" y="132.8">12</text>
<text x="51.7" y="135.2">10</text>
<text x="54.6" y="133.2">RCLK</text>
<text x="66" y="135.2">2</text>
<text x="54.6" y="138.1">SRCLK</text>
<text x="206.2" y="138.9">2</text>
<text x="51.7" y="165.3">13</text>
<text x="51.7" y="167.7">12</text>
<text x="138.6" y="166.1">16</text>
<text x="162.9" y="166.1">16</text>
<text x="171.1" y="166.1">16</text>
<text x="187.3" y="166.1">16</text>
<text x="51.7" y="170.2">10</text>
<text x="54.6" y="168.1">RCLK</text>
<text x="54.6" y="173">SRCLK</text>
<text x="66" y="170.2">2</text>
<text x="138.7" y="171.1">GND</text>
<text x="139.2" y="172.6">8</text>
<text x="146.8" y="171.1">GND</text>
<text x="154.9" y="171.1">GND</text>
<text x="155.4" y="172.6">8</text>
<text x="163.1" y="171.1">GND</text>
<text x="163.6" y="172.6">8</text>
<text x="171.2" y="171.1">GND</text>
<text x="171.7" y="172.6">8</text>
<text x="179.3" y="171.1">GND</text>
<text x="187.4" y="171.1">GND</text>
<text x="188" y="172.6">8</text>
<text x="248.9" y="190.9">REVISION:</text>
<text x="37.6" y="195.4">2</text>
<text x="197.4" y="195.4">12</text>
<text x="248.9" y="193.3">DRAWN BY:</text>
</g>
</svg>
